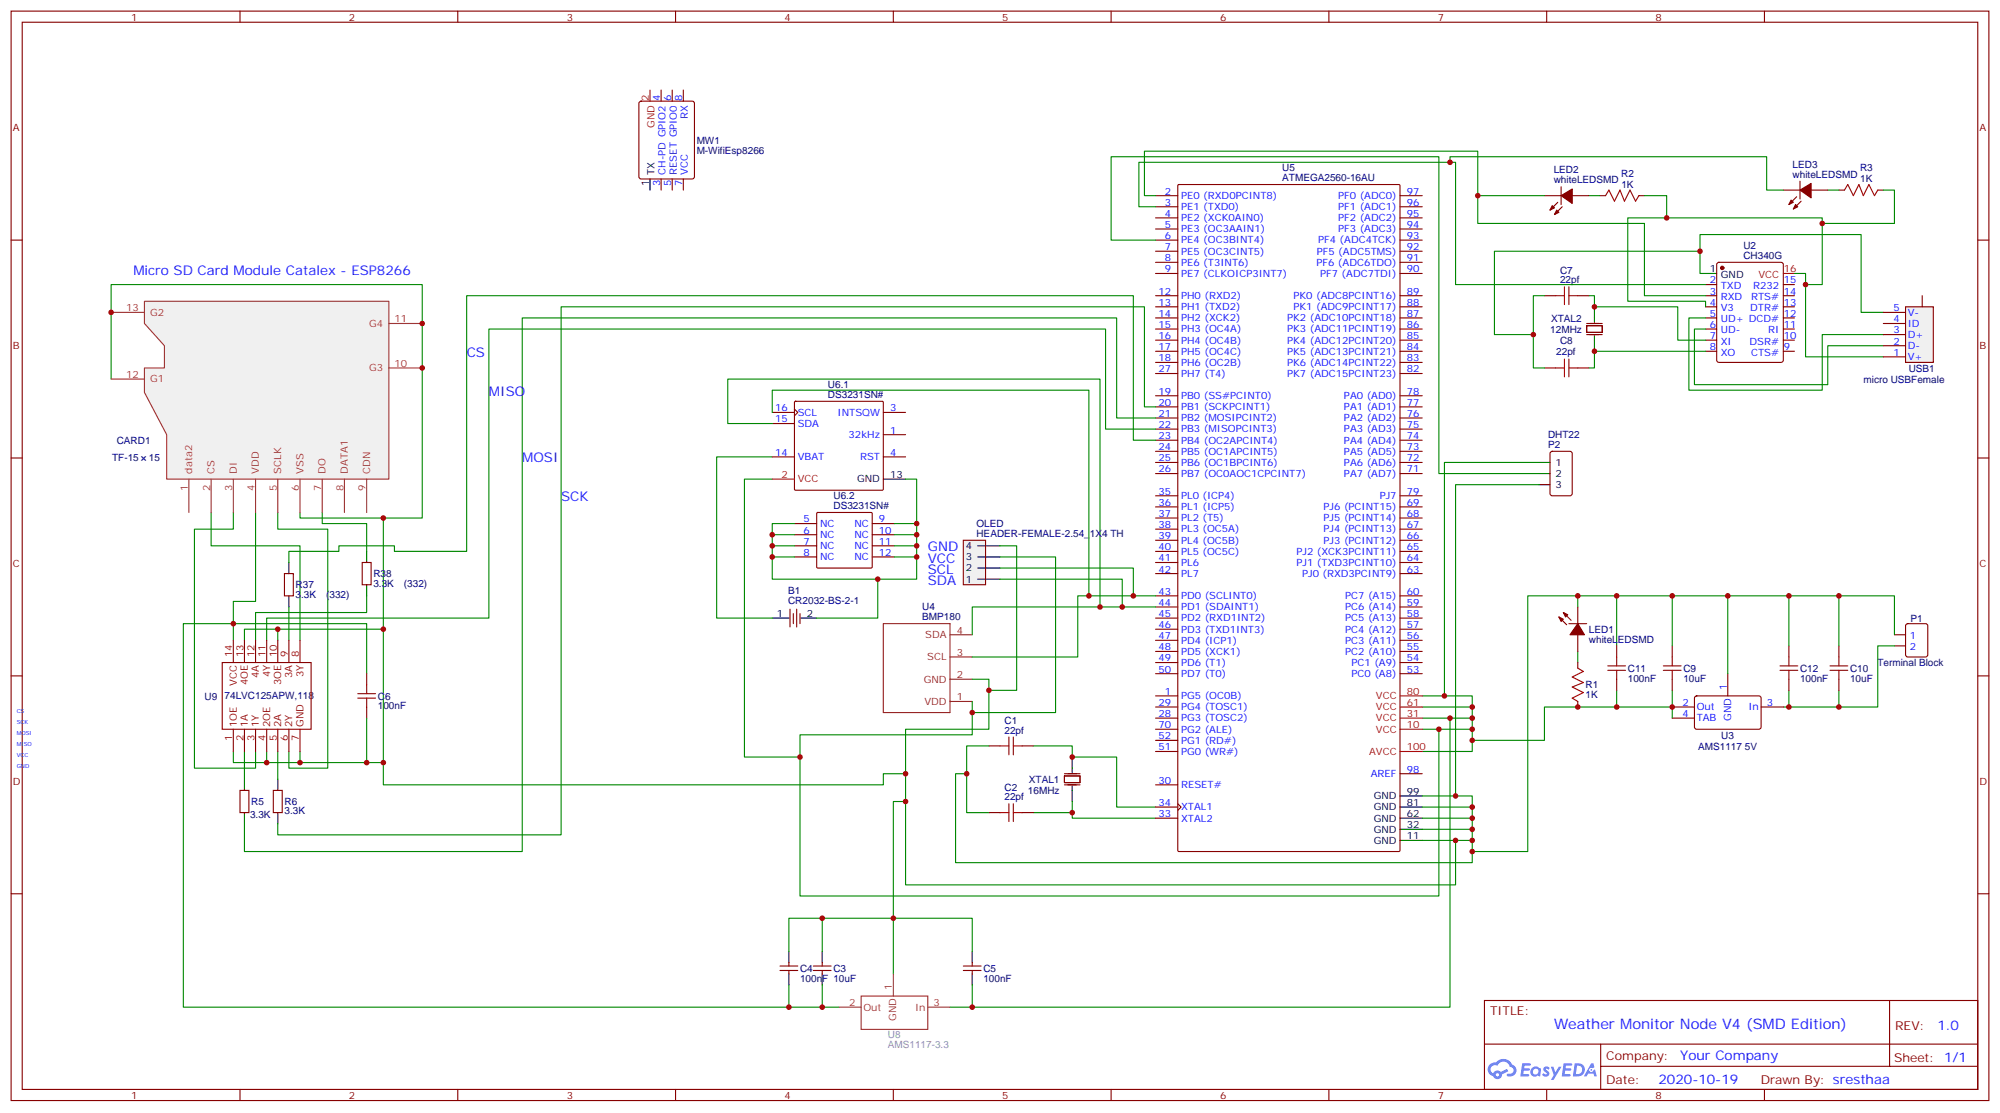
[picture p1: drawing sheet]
<svg xmlns="http://www.w3.org/2000/svg" width="635mm" height="353mm" viewBox="0 0 635 353" stroke-linecap="round" stroke-linejoin="round" font-family="sans-serif">
<g fill="none" stroke="#870000" stroke-width=".35">
<path d="M3.5 3.5h628v345.7h-628zM7.1 7.1h620.8v338.6h-620.8zM76.2 3.5v3.6M145.3 3.5v3.6M214.5 3.5v3.6M283.6 3.5v3.6M352.8 3.5v3.6M421.9 3.5v3.6M491.1 3.5v3.6M560.2 3.5v3.6M3.5 76.2h3.6M627.9 76.2h3.6"/>
<path d="M3.5 145.3h3.6M627.9 145.3h3.6M3.5 214.5h3.6M627.9 214.5h3.6M3.5 283.6h3.6M627.9 283.6h3.6M471.3 317.5h156.6v28.2h-156.6zM599.9 317.5v20.9M471.3 331.3h156.5M508.2 338.4h119.6M508.2 331.3v14.2M76.2 345.7v3.6"/>
<path d="M145.3 345.7v3.6M214.5 345.7v3.6M283.6 345.7v3.6M352.8 345.7v3.6M421.9 345.7v3.6M491.1 345.7v3.6M560.2 345.7v3.6"/>
</g>
<g fill="#5487ff">
<path d="M490.3 338.7a1.22 1.22 0 0 1 1.7 .2l-.4 .6a.47 .47 0 0 0-.3-.4 .47 .47 0 0 0-.5 .2l.2 .2a1.14 1.14 0 0 1 .7 1.8 1.14 1.14 0 0 1-1.9 0l-.2-.2 .5-.6 .7 .5a.29 .29 0 0 0 .4-.3 .29 .29 0 0 0-.3-.3 1.04 1.04 0 0 1-.6-1.7z"/>
<path d="M483.3 337.4h2.4l.3 .2-.1 .5-1.9 .1-.1 .8h1.5l.3 .4-.3 .4h-1.6l-.2 1.1h1.7l.2 .3-.1 .3-2.7 .1z"/>
<path d="M496.5 337.4l2.6 .2-.1 .5-1.8 .1-.1 .8h1.5l.3 .4-.4 .4h-1.6l-.1 1.1h1.7l.2 .3-.2 .3-2.6 .1z"/>
<path d="M505.2 337.4h.7l.3 1.3-.6 .3a.69 .69 0 0 0-1 .3 .69 .69 0 0 0 .5 .9 .69 .69 0 0 0 .8-.6l.5-.2 .6 2.2h-.8l-.2-.9h-1.8l-.5 .9h-.8z"/>
<path d="M492.4 338.5h.8l.6 1.8 1.1-1.8h.9l-2.6 4.2h-.8l.9-1.5z"/>
<path d="M500 337.4l-.6 4.2h1.3a2.11 2.11 0 0 0 2.5-2.1 2.11 2.11 0 0 0-2.5-2.1zM500.7 338.2a1.43 1.43 0 0 1 1.6 1.6 1.43 1.43 0 0 1-2 1.1z"/>
<path d="M486.3 339.1a1.54 1.54 0 0 0-.1 2.1 1.54 1.54 0 0 0 2.2 .1l.6 .3 .3-2.3-.6-.3a1.49 1.49 0 0 0-2.4 .1zM486.6 340.1a.94 .94 0 0 1 1.8 0 .94 .94 0 0 1-1.8 0z"/>
<path d="M473 337.8a2.18 2.18 0 0 0 1.1 3.7 1.44 1.44 0 0 0 1.6 .9 1.44 1.44 0 0 0 1.2-1.4l2-1.1-.5-.7-1.9 1a1.47 1.47 0 0 0-2.4 .4 1.39 1.39 0 0 1-.7-1.9 1.39 1.39 0 0 1 2-.5 2.12 2.12 0 0 1 2.2-1.3 2.12 2.12 0 0 1 1.9 1.7 1.14 1.14 0 0 1 1.1 1.4 1.14 1.14 0 0 1-1.7 .7 .43 .43 0 0 0-.5 .4 .43 .43 0 0 0 .4 .5 1.98 1.98 0 0 0 2.5-1.2 1.98 1.98 0 0 0-1.2-2.6 3.1 3.1 0 0 0-5.3-.6l-.9 .1zM474.9 341.1a.55 .55 0 0 1 1.1 0 .55 .55 0 0 1-1.1 0z"/>
<circle cx="505.2" cy="339.5" r=".26"/>
</g>
<g fill="none" stroke="#008700" stroke-width=".35">
<path d="M460.4 51.5v-1.8h100.5v10.6h5.3M366.9 65.6h-5.3v-14.1h100.5v38.8h79.4M366.9 62.1h-3.5v-14.1h105.8v22.9h52.9v22.9h19.4M366.9 76.2h-14.1v-26.5h104v100.6h31.8M469.2 62.1h21.2M504.5 62.1h3.5M522.1 62.1h7.1v7M539.8 79.7h-65.3v26.5h12.3M580.3 60.3h3.5M598 60.3h3.5v10.6h-22.9M490.4 93.8h-3.6v23h3.6M504.5 93.8h1.7v3.6h26.5v10.5h8.8"/>
<path d="M541.5 86.8h-1.7v-12.4h51.1v24.7h7.1M569.7 86.8h3.6v26.4h24.7M573.3 90.3h5.3v-21.2h-61.8v26.5h24.7v1.8M541.5 104.4h-3.5v17.7h42.3v-12.4h17.7M541.5 100.9h-5.3v22.9h42.4v-17.6h19.4M541.5 111.5h-35.3v5.3h-1.7M488.6 146.8h-30v74M488.6 153.8h-26.5v98.8M317.5 173.2h5.3v45.9h-8.8M317.5 176.7h17.6v49.4h-26.4M317.5 180.3h42.3v8.8h7.1M317.5 183.8h38.8v8.8h10.6"/>
<path d="M356.3 192.6h-47.6v8.8M359.8 189.1h-17.6v19.4h-33.5M500.9 189.1v3.5M513.3 189.1v15.9M530.9 189.1v15.9M548.6 189.1h-63.5v81.1h-17.7M568 189.1v15.9M583.8 189.1v15.9M308.7 215.5h5.3v15.9h-26.5v49.4h174.6v-14.1M500.9 206.7v3.6M513.3 219.1v5.3h17.6M530.9 219.1v8.8"/>
<path d="M568 219.1v5.3M583.8 219.1v5.3M601.5 205h-5.3v19.4h-30M601.5 201.4v-12.3h-52.9v24.7M308.7 222.6v10.6h-54.7v51.1h202.8v-52.9M314 236.7h-7.1v21.2h7.1M328.1 236.7h12.3v3.5h14.1v15.9h12.4M451.6 220.8h15.8v17.7h-15.8M451.6 231.4h15.8M451.6 227.9h15.8M451.6 224.4h15.8M513.3 224.4h-22.9v10.5h-23"/>
<path d="M306.9 245.5h-3.5v28.3h164v-7.1M340.4 257.9v1.7h26.5M340.4 254.4v3.5h-12.3M451.6 252.6h15.8v14.1h-15.8M451.6 259.6h15.8M451.6 256.1h15.8M451.6 263.2h15.8"/>
</g>
<g fill="none" stroke="#a10000" stroke-width=".35">
<path d="M509.8 62.1l1-1.8 1.8 3.6 1.7-3.6 1.5 3.6 1.7-3.6 1.8 3.6 1-1.8M585.6 60.3l1.1-1.7 1.7 3.5 1.8-3.5 1.4 3.5 1.8-3.5 1.7 3.5 1.1-1.8M493.9 93.8h2.8M496.7 91v5.7M498.1 93.8h2.8M498.1 91v5.7M493.9 116.8h2.8M496.7 113.9v5.7M498.1 113.9v5.7M498.1 116.8h2.8M500.9 212l1.8 1.1-3.5 1.7 3.5 1.8-3.5 1.4 3.5 1.8-3.5 1.7 1.7 1.1M510.5 212.7h5.6"/>
<path d="M510.5 211.3h5.6M513.3 208.5v2.8M513.3 212.7v2.8M528.1 212.7h5.7M528.1 211.3h5.7M530.9 208.5v2.8M530.9 212.7v2.8M565.1 212.7h5.7M565.1 211.3h5.7M568 208.5v2.8M568 212.7v2.8M581 212.7h5.7"/>
<path d="M581 211.3h5.7M583.8 208.5v2.8M583.8 212.7v2.8M317.5 236.7h2.8M320.3 233.9v5.6M321.7 233.9v5.6M321.7 236.7h2.9M317.5 257.9h2.8M320.3 255.1v5.6M321.7 257.9h2.9M321.7 255.1v5.6"/>
</g>
<g fill="none" stroke="#870000" stroke-width=".35">
<path d="M203.1 32.3l.5-.2h16.2l.5 .2 .2 .5v23.3l-.2 .5-.5 .2h-16.2l-.5-.2-.3-.5v-23.3zM209.9 28.6v3.5M213.4 28.6v3.5M217 28.6v3.5M209.9 56.8v3.5M213.4 56.8v3.5M217 56.8v3.5M374 58.7l.3-.1h69.8l.4 .1v211.2l-.2 .3h-70l-.3-.2zM495.7 59.3v5.6M571.5 57.5v5.6M366.9 65.6h7M366.9 69.1h7"/>
<path d="M366.9 76.2h7M366.9 79.7h7M366.9 72.7h7M366.9 62.1h7M444.5 65.6h7.1M444.5 69.1h7.1M444.5 76.2h7.1M444.5 79.7h7.1M444.5 72.7h7.1M444.5 62.1h7.1M490.4 62.1h5.3M494.6 64.2l-2.5 2.5"/>
<path d="M496 65.6l-2.5 2.5M499.2 62.1h5.3M508 62.1h1.8M520.3 62.1h1.8M566.2 60.3h5.3M570.4 62.4l-2.4 2.5M571.9 63.9l-2.5 2.4M575 60.3h5.3M583.8 60.3h1.8M596.2 60.3h1.8M366.9 83.3h7M366.9 86.8h7"/>
<path d="M366.9 97.4h7M366.9 93.8h7M444.5 83.3h7.1M444.5 86.8h7.1M444.5 97.4h7.1M444.5 93.8h7.1M490.4 93.8h3.5M500.9 93.8h3.6M541.5 97.4h3.5M541.5 93.8h3.5M541.5 90.3h3.5M545.3 83.5l.4-.2h19.8l.7 .4v30.6l-.5 .7h-20l-.6-.5-.1-30.5z"/>
<path d="M566.2 97.4h3.5M566.2 93.8h3.5M566.2 90.3h3.5M366.9 100.9h7M366.9 111.5h7M366.9 107.9h7M366.9 104.4h7M366.9 115h7M366.9 118.5h7M444.5 100.9h7.1M444.5 111.5h7.1M444.5 107.9h7.1"/>
<path d="M444.5 104.4h7.1M444.5 115h7.1M444.5 118.5h7.1M490.4 116.8h3.5M500.9 116.8h3.6M503.8 103.4h4.9v2.1h-4.9zM503.8 106.2h4.9M503.8 102.7h4.9M541.5 100.9h3.5M541.5 111.5h3.5M541.5 107.9h3.5M541.5 104.4h3.5"/>
<path d="M566.2 100.9h3.5M566.2 111.5h3.5M566.2 107.9h3.5M566.2 104.4h3.5M366.9 139.7h7M366.9 136.2h7M366.9 129.1h7M366.9 132.6h7M366.9 125.6h7M444.5 139.7h7.1M444.5 136.2h7.1M444.5 129.1h7.1"/>
<path d="M444.5 132.6h7.1M444.5 125.6h7.1M366.9 150.3h7M366.9 143.2h7M366.9 146.8h7M366.9 157.3h7M444.5 150.3h7.1M444.5 143.2h7.1M444.5 146.8h7.1M444.5 157.3h7.1M492.4 143.4l.4-.2h5.7l.6 .5 .1 12.9-.5 .7h-5.9l-.6-.4-.1-13zM366.9 164.4h7"/>
<path d="M366.9 160.9h7M366.9 167.9h7M366.9 171.4h7M366.9 175h7M366.9 178.5h7M444.5 164.4h7.1M444.5 160.9h7.1M444.5 167.9h7.1M444.5 171.4h7.1M444.5 175h7.1M444.5 178.5h7.1M366.9 182h7"/>
<path d="M366.9 196.1h7M366.9 199.7h7M366.9 192.6h7M366.9 189.1h7M444.5 182h7.1M444.5 196.1h7.1M444.5 199.7h7.1M444.5 192.6h7.1M444.5 189.1h7.1M494.9 195.8l2.5 2.5M496.4 194.4l2.4 2.4M498.1 197.9h5.7"/>
<path d="M500.9 192.6v5.3M605.2 198.1l.5-.2h5.7l.6 .4 .1 9.5-.5 .6-5.9 .1-.6-.5-.1-9.4zM366.9 210.3h7M366.9 206.7h7M366.9 203.2h7M366.9 213.8h7M444.5 210.3h7.1M444.5 206.7h7.1M444.5 203.2h7.1M444.5 213.8h7.1M500.9 201.4v5.3M500.9 210.3v1.7"/>
<path d="M513.3 205v3.5M513.3 215.5v3.6M530.9 205v3.5M530.9 215.5v3.6M548.6 213.8v7M568 205v3.5M568 215.5v3.6M583.8 205v3.5M583.8 215.5v3.6M601.5 201.4h3.5M601.5 205h3.5M314 236.7h3.5"/>
<path d="M324.6 236.7h3.5M366.9 220.8h7M366.9 238.5h7M366.9 234.9h7M366.9 231.4h7M366.9 227.9h7M366.9 224.4h7M500.9 222.6v1.8M530.9 227.9h7.1M530.9 224.4h7.1M538.2 221l.5-.2 20 .1 .5 .6-.1 9.5-.7 .4h-20l-.4-.7v-9.2zM559.2 224.4h7"/>
<path d="M314 257.9h3.5M324.6 257.9h3.5M338 246.2h4.9v2.2h-4.9zM338 249.1h4.9M338 245.5h4.9M366.9 249.1h7M366.9 256.1h7M366.9 259.6h7M373.9 255.1l1.1 1-1.1 1.1M444.5 245.5h7.1"/>
</g>
<g fill="none" stroke="#000" stroke-width=".35">
<path d="M206.4 56.8v3.5M506.2 97.4v4.9M541.5 86.8h3.5M506.2 106.5v5M488.6 146.8h3.5M488.6 150.3h3.5M488.6 153.8h3.5M340.4 240.2v5M340.4 249.4v5M444.5 256.1h7.1M444.5 252.6h7.1M444.5 259.6h7.1"/>
<path d="M444.5 266.7h7.1M444.5 263.2h7.1"/>
</g>
<path d="M206.4 28.6v3.5M566.2 86.8h3.5M444.5 238.5h7.1M444.5 227.9h7.1M444.5 220.8h7.1M444.5 231.4h7.1M444.5 224.4h7.1" fill="none" stroke="#f00" stroke-width=".35"/>
<g fill="#870000" stroke="#870000" stroke-width=".35">
<path d="M496.4 194.4l1.4 .7-.7 .7z"/>
<path d="M494.9 195.8l1.5 .7-.7 .7z"/>
<path d="M500.9 197.9l2.2 3.5h-4.6z"/>
<path d="M492.8 65.3l.7 .7-1.4 .7z"/>
<path d="M494.2 66.7l.7 .7-1.4 .7z"/>
<path d="M495.7 62.1l3.5-2.1v4.6z"/>
<path d="M568.7 63.5l.7 .7-1.4 .7z"/>
<path d="M570.1 64.9l.7 .7-1.4 .7z"/>
<path d="M571.5 60.3l3.5-2.1v4.6z"/>
<circle cx="546.8" cy="85" r=".53"/>
</g>
<path d="M280.5 197.9h21.1v28.2h-21.1zM301.6 208.5h7.1M301.6 201.4h7.1M301.6 215.5h7.1M301.6 222.6h7.1" fill="none" stroke="#8c2424" stroke-width=".35"/>
<path d="M605 97.4h8.8v17.6h-8.8z" fill="#f0f0f0" stroke="#870000" stroke-width=".35"/>
<g fill="none" stroke="#870000" stroke-width=".35">
<path d="M598 99.1h7M610.3 93.8v3.6M598 113.2h7M598 109.7h7M598 106.2h7M598 102.7h7M245.2 130.9h7M245.2 134.4h7M252.2 129.8l1.1 1.1-1.1 1M252.3 127.5l.3-.1h27.7l.2 .3-.1 27.7-.3 .2-27.7-.1-.2-.3zM280.5 137.9h7M280.5 130.9h7"/>
<path d="M245.2 145h7M280.5 145h7M252.2 166.2h7.1M252.2 169.7h7.1M252.2 173.2h7.1M252.2 176.7h7.1M259.3 162.8l.3-.2 17.2 .1 .1 .3v17.1l-.3 .2-17.1-.1-.2-.3zM276.9 166.2h7.1M276.9 169.7h7.1M276.9 173.2h7.1M276.9 176.7h7.1M250.8 193.3v5.7"/>
<path d="M251.9 194.7v3.2M252.9 193.3v5.7M254 194.7v3.2"/>
</g>
<path d="M245.2 152h7" fill="none" stroke="#f00" stroke-width=".35"/>
<path d="M280.5 152h7M245.2 196.1h5.3M254.4 196.1h4.9" fill="none" stroke="#000" stroke-width=".35"/>
<g fill="none" stroke="#008700" stroke-width=".35">
<path d="M245.2 134.4h-14.1v-14.1h118.1v72.3M245.2 130.9v-7.1h100.5v65.3M366.9 139.7h-7.1v-45.9h-211.6v81.2h-23v-1.8h-17.6v1.8h-15.9v3.5M366.9 129.1h-3.5v-31.7h-185.2v167.5h-90v-3.5M366.9 132.6h-12.4v-31.7h-188.7v169.3h-88.2v-8.8M366.9 136.2h-15.9v-31.8h-195.8v91.7h-70.5v7.1M245.2 145h-17.7v51.1h17.7M245.2 152h-8.8v88.2h17.6M287.5 152h3.5v14.2M245.2 169.7h7M245.2 173.2h7M245.2 176.7h7"/>
<path d="M252.2 166.2h-7v17.6h45.8v-17.6h-7M284 169.7h7M284 173.2h7M284 176.7h7M278.7 183.8v12.3h-19.4"/>
</g>
<path d="M305.9 171.4h7v14.2h-7z" fill="#f0f0f0" stroke="#870000" stroke-width=".35"/>
<g fill="none" stroke="#000" stroke-width=".35">
<path d="M91.7 178.5v3.5M116.4 175v3.5M310.4 176.7h7.1M310.4 173.2h7.1M91.7 189.1v3.5M116.4 185.6v3.5M310.4 183.8h7.1M310.4 180.3h7.1M77.6 247.3v3.5M77.6 257.9v3.5M88.2 247.3v3.5M88.2 257.9v3.5"/>
<path d="M250.5 302v3.5M250.5 309v3.6M261.1 302v3.5M261.1 309v3.6M308.7 302v3.5M308.7 309v3.6"/>
</g>
<g fill="none" stroke="#008700" stroke-width=".35">
<path d="M35.3 120.3v-30h98.8v74.1h-12.4M67 162.6v10.6h28.2v30M74.1 162.6v5.3h-12.4v75.9h19.4v-5.3M81.1 162.6v28.3h-7v7M88.2 162.6v5.3h15.9v75.9h-12.4v-5.3M95.2 162.6v1.8h26.5v77.6M102.3 162.6v3.6h14.1v8.8M88.2 199.7v3.5M91.7 192.6v10.6M116.4 189.1v5.3h-35.3v8.8M121.7 199.7h-44.1v3.5M74.1 203.2v-5.3h42.3v15.9"/>
<path d="M74.1 238.5v3.5h21.1M77.6 238.5v8.8M84.7 238.5v3.5M88.2 238.5v8.8M116.4 227.9v14.1h-21.2v-3.5M116.4 242h5.3v7.1h158.8v-3.6h7M261.1 291.4v10.6M283.6 291.4v17.6M250.5 312.6v7h15.8M250.5 302v-10.6h58.2v10.6M261.1 312.6v7M308.7 312.6v7h-7.1"/>
</g>
<g fill="none" stroke="#870000" stroke-width=".35">
<path d="M115 178.5h2.8v7.1h-2.8zM90.3 182h2.8v7.1h-2.8zM116.4 213.8v3.5M116.4 224.4v3.5M76.2 250.8h2.8v7.1h-2.8zM86.8 250.8h2.8v7.1h-2.8zM247.6 306.6h5.7M247.6 308h5.7M250.5 305.5v1.1M250.5 308v1M258.2 306.6h5.7M258.2 308h5.7"/>
<path d="M261.1 305.5v1.1M261.1 308v1M305.9 306.6h5.6M305.9 308h5.6M308.7 305.5v1.1M308.7 308v1"/>
</g>
<path d="M266.3 319.6h7.1M273.4 316.1h21.2v10.6h-21.2zM283.6 309v7.1M294.6 319.6h7" fill="none" stroke="#933" stroke-width=".35"/>
<path d="M116.4 217.3v2.8M113.6 220.1h5.6M113.6 221.5h5.6M116.4 221.5v2.9" fill="none" stroke="#a10000" stroke-width=".35"/>
<path d="M45.9 95.6h77.6v56.4h-70.6v-14.1l-7-13.4v-7.7h6.3v-7.1l-6.3-7z" fill="#f0f0f0" stroke="#933" stroke-width=".35"/>
<g fill="none" stroke="#933" stroke-width=".35">
<path d="M35.3 99.1h10.6M123.5 116.8h10.6M123.5 102.7h10.6M35.3 120.3h10.6M60 152v10.6M67 152v10.6M74.1 152v10.6M81.1 152v10.6M88.2 152v10.6M95.2 152v10.6M102.3 152v10.6M109.4 152v10.6"/>
<path d="M116.4 152v10.6"/>
</g>
<g fill="none" stroke="#900" stroke-width=".35">
<path d="M70.6 210.3h28.2v21.1h-28.2zM74.1 203.2v7.1M77.6 203.2v7.1M81.1 203.2v7.1M84.7 203.2v7.1M88.2 203.2v7.1M91.7 203.2v7.1M95.2 203.2v7.1M74.1 231.4v7.1M77.6 231.4v7.1M81.1 231.4v7.1M84.7 231.4v7.1"/>
<path d="M88.2 231.4v7.1M91.7 231.4v7.1M95.2 231.4v7.1"/>
</g>
<path d="M74.1 197.9h-15.9v121.7h192.3M460.4 227.9v91.7h-151.7M287.5 254.4h-3.9v37" fill="none" stroke="#008700" stroke-width=".35"/>
<g fill="#c00">
<circle cx="306.9" cy="245.5" r=".88"/>
<circle cx="467.4" cy="266.7" r=".88"/>
<circle cx="467.4" cy="263.2" r=".88"/>
<circle cx="467.4" cy="259.6" r=".88"/>
<circle cx="467.4" cy="256.1" r=".88"/>
<circle cx="467.4" cy="231.4" r=".88"/>
<circle cx="467.4" cy="227.9" r=".88"/>
<circle cx="467.4" cy="224.4" r=".88"/>
<circle cx="340.4" cy="240.2" r=".88"/>
<circle cx="340.4" cy="257.9" r=".88"/>
<circle cx="506.2" cy="111.5" r=".88"/>
<circle cx="486.8" cy="106.2" r=".88"/>
<circle cx="530.9" cy="224.4" r=".88"/>
<circle cx="467.4" cy="234.9" r=".88"/>
<circle cx="513.3" cy="224.4" r=".88"/>
<circle cx="500.9" cy="224.4" r=".88"/>
<circle cx="467.4" cy="270.2" r=".88"/>
<circle cx="500.9" cy="189.1" r=".88"/>
<circle cx="513.3" cy="189.1" r=".88"/>
<circle cx="530.9" cy="189.1" r=".88"/>
<circle cx="568" cy="224.4" r=".88"/>
<circle cx="583.8" cy="224.4" r=".88"/>
<circle cx="568" cy="189.1" r=".88"/>
<circle cx="583.8" cy="189.1" r=".88"/>
<circle cx="548.6" cy="189.1" r=".88"/>
<circle cx="506.2" cy="97.4" r=".88"/>
<circle cx="573.3" cy="90.3" r=".88"/>
<circle cx="529.2" cy="69.1" r=".88"/>
<circle cx="578.6" cy="70.9" r=".88"/>
<circle cx="469.2" cy="62.1" r=".88"/>
<circle cx="460.4" cy="51.5" r=".88"/>
<circle cx="539.8" cy="79.7" r=".88"/>
<circle cx="359.8" cy="189.1" r=".88"/>
<circle cx="356.3" cy="192.6" r=".88"/>
<circle cx="458.6" cy="220.8" r=".88"/>
<circle cx="462.1" cy="252.6" r=".88"/>
<circle cx="456.8" cy="231.4" r=".88"/>
<circle cx="462.1" cy="266.7" r=".88"/>
<circle cx="314" cy="219.1" r=".88"/>
<circle cx="308.7" cy="226.1" r=".88"/>
<circle cx="291" cy="169.7" r=".88"/>
<circle cx="291" cy="173.2" r=".88"/>
<circle cx="291" cy="176.7" r=".88"/>
<circle cx="245.2" cy="176.7" r=".88"/>
<circle cx="245.2" cy="173.2" r=".88"/>
<circle cx="245.2" cy="169.7" r=".88"/>
<circle cx="291" cy="166.2" r=".88"/>
<circle cx="278.7" cy="183.8" r=".88"/>
<circle cx="349.3" cy="192.6" r=".88"/>
<circle cx="345.7" cy="189.1" r=".88"/>
<circle cx="254" cy="240.2" r=".88"/>
<circle cx="35.3" cy="99.1" r=".88"/>
<circle cx="134.1" cy="102.7" r=".88"/>
<circle cx="134.1" cy="116.8" r=".88"/>
<circle cx="283.6" cy="291.4" r=".88"/>
<circle cx="88.2" cy="199.7" r=".88"/>
<circle cx="84.7" cy="242" r=".88"/>
<circle cx="121.7" cy="164.4" r=".88"/>
<circle cx="121.7" cy="242" r=".88"/>
<circle cx="74.1" cy="197.9" r=".88"/>
<circle cx="116.4" cy="242" r=".88"/>
<circle cx="95.3" cy="242" r=".88"/>
<circle cx="121.7" cy="199.7" r=".88"/>
<circle cx="261.1" cy="319.6" r=".88"/>
<circle cx="261.1" cy="291.4" r=".88"/>
<circle cx="287.5" cy="254.4" r=".88"/>
<circle cx="460.4" cy="227.9" r=".88"/>
<circle cx="308.7" cy="319.6" r=".88"/>
<circle cx="250.5" cy="319.6" r=".88"/>
<circle cx="287.5" cy="245.5" r=".88"/>
</g>
<text font-size="4.6" fill="#00f" x="493.4" y="326.5">Weather Monitor Node V4 (SMD Edition)</text>
<g font-size="4.2" fill="#00f">
<text x="42.3" y="87.4">Micro SD Card Module Catalex - ESP8266</text>
<text x="148.2" y="113.2">CS</text>
<text x="155.2" y="125.6">MISO</text>
<text x="165.8" y="146.8">MOSI</text>
<text x="178.2" y="159.1">SCK</text>
<text x="294.6" y="175">GND</text>
<text x="294.6" y="178.5">VCC</text>
<text x="294.6" y="182">SCL</text>
<text x="294.6" y="185.6">SDA</text>
<text x="615.1" y="326.8">1.0</text>
<text x="533.5" y="336.3">Your Company</text>
<text x="526.6" y="344.1">2020-10-19</text>
</g>
<g font-size="3.9" fill="#800">
<text x="473.1" y="322.1">TITLE:</text>
<text x="601.7" y="326.8">REV:</text>
<text x="510" y="336.3">Company:</text>
<text x="601.4" y="336.9">Sheet: 1/1</text>
<text x="510" y="344">Date:</text>
<text x="559" y="344">Drawn By: sresthaa</text>
</g>
<g font-size="3.2" fill="#800">
<text x="41.6" y="6.5">1</text>
<text x="110.8" y="6.5">2</text>
<text x="179.9" y="6.5">3</text>
<text x="249.1" y="6.5">4</text>
<text x="318.2" y="6.5">5</text>
<text x="387.3" y="6.5">6</text>
<text x="456.5" y="6.5">7</text>
<text x="525.6" y="6.5">8</text>
<text x="4.1" y="41.6">A</text>
<text x="628.5" y="41.6">A</text>
<text x="4.1" y="110.8">B</text>
<text x="628.5" y="110.8">B</text>
<text x="4.1" y="179.9">C</text>
<text x="628.5" y="179.9">C</text>
<text x="4.1" y="249.1">D</text>
<text x="628.5" y="249.1">D</text>
<text x="41.6" y="348.7">1</text>
<text x="110.8" y="348.7">2</text>
<text x="179.9" y="348.7">3</text>
<text x="249.1" y="348.7">4</text>
<text x="318.2" y="348.7">5</text>
<text x="387.3" y="348.7">6</text>
<text x="456.5" y="348.7">7</text>
<text x="525.6" y="348.7">8</text>
</g>
<g font-size="3.2" fill="#f00">
<text x="206" y="31.9" transform="rotate(-90 206 31.9)">2</text>
<text x="207.8" y="40.7" transform="rotate(-90 207.8 40.7)">GND</text>
<text x="558.3" y="88.2">VCC</text>
<text x="566.4" y="86.4">16</text>
<text x="248.1" y="151.7">2</text>
<text x="253.3" y="153.1">VCC</text>
<text x="436.8" y="221.9">VCC</text>
<text x="446.6" y="220.5">80</text>
<text x="436.8" y="225.4">VCC</text>
<text x="446.6" y="227.5">31</text>
<text x="446.6" y="224">61</text>
<text x="436.8" y="229">VCC</text>
<text x="436.8" y="232.5">VCC</text>
<text x="446.6" y="231.1">10</text>
<text x="434.7" y="239.5">AVCC</text>
<text x="446.6" y="238.1">100</text>
</g>
<g font-size="3.2" fill="#00f">
<text x="209.5" y="31.9" transform="rotate(-90 209.5 31.9)">4</text>
<text x="213.1" y="31.9" transform="rotate(-90 213.1 31.9)">6</text>
<text x="216.6" y="31.9" transform="rotate(-90 216.6 31.9)">8</text>
<text x="218.4" y="37.8" transform="rotate(-90 218.4 37.8)">RX</text>
<text x="209.5" y="59" transform="rotate(-90 209.5 59)">3</text>
<text x="211.3" y="55.5" transform="rotate(-90 211.3 55.5)">CH-PD GPIO2</text>
<text x="213.1" y="59" transform="rotate(-90 213.1 59)">5</text>
<text x="214.8" y="55.5" transform="rotate(-90 214.8 55.5)">RESET GPIO0</text>
<text x="216.6" y="59" transform="rotate(-90 216.6 59)">7</text>
<text x="218.4" y="55.5" transform="rotate(-90 218.4 55.5)">VCC</text>
<text x="369.8" y="65.3">3</text>
<text x="369.8" y="61.7">2</text>
<text x="375" y="63.1">PE0 (RXD0PCINT8)</text>
<text x="424.8" y="63.1">PF0 (ADC0)</text>
<text x="446.6" y="65.3">96</text>
<text x="446.6" y="61.7">97</text>
<text x="369.8" y="68.8">4</text>
<text x="375" y="70.2">PE2 (XCK0AIN0)</text>
<text x="375" y="66.7">PE1 (TXD0)</text>
<text x="424.8" y="66.7">PF1 (ADC1)</text>
<text x="424.8" y="70.2">PF2 (ADC2)</text>
<text x="446.6" y="68.8">95</text>
<text x="369.8" y="75.8">6</text>
<text x="369.8" y="72.3">5</text>
<text x="375" y="77.3">PE4 (OC3BINT4)</text>
<text x="375" y="73.7">PE3 (OC3AAIN1)</text>
<text x="418.5" y="77.3">PF4 (ADC4TCK)</text>
<text x="424.8" y="73.7">PF3 (ADC3)</text>
<text x="446.6" y="75.8">93</text>
<text x="446.6" y="72.3">94</text>
<text x="369.8" y="79.4">7</text>
<text x="369.8" y="82.9">8</text>
<text x="375" y="80.8">PE5 (OC3CINT5)</text>
<text x="418" y="80.8">PF5 (ADC5TMS)</text>
<text x="446.6" y="79.4">92</text>
<text x="446.6" y="82.9">91</text>
<text x="369.8" y="86.4">9</text>
<text x="375" y="84.3">PE6 (T3INT6)</text>
<text x="375" y="87.8">PE7 (CLKOICP3INT7)</text>
<text x="417.9" y="84.3">PF6 (ADC6TDO)</text>
<text x="419.1" y="87.8">PF7 (ADC7TDI)</text>
<text x="446.6" y="86.4">90</text>
<text x="542.9" y="90">2</text>
<text x="566.4" y="90">15</text>
<text x="367.8" y="93.5">12</text>
<text x="375" y="94.9">PH0 (RXD2)</text>
<text x="410.6" y="94.9">PK0 (ADC8PCINT16)</text>
<text x="446.6" y="93.5">89</text>
<text x="542.9" y="93.5">3</text>
<text x="546.3" y="91.7">TXD</text>
<text x="546.3" y="95.2">RXD</text>
<text x="556" y="95.2">RTS#</text>
<text x="556.6" y="91.7">R232</text>
<text x="566.4" y="93.5">14</text>
<text x="367.8" y="100.5">14</text>
<text x="367.8" y="97">13</text>
<text x="375" y="102">PH2 (XCK2)</text>
<text x="375" y="98.4">PH1 (TXD2)</text>
<text x="408.6" y="102">PK2 (ADC10PCINT18)</text>
<text x="410.6" y="98.4">PK1 (ADC9PCINT17)</text>
<text x="446.6" y="100.5">87</text>
<text x="446.6" y="97">88</text>
<text x="542.9" y="97">4</text>
<text x="542.9" y="100.5">5</text>
<text x="546.3" y="98.8">V3</text>
<text x="555.7" y="98.8">DTR#</text>
<text x="566.4" y="100.5">12</text>
<text x="566.4" y="97">13</text>
<text x="601.2" y="98.8">5</text>
<text x="605.7" y="100.2">V-</text>
<text x="367.8" y="104.1">15</text>
<text x="367.8" y="107.6">16</text>
<text x="375" y="105.5">PH3 (OC4A)</text>
<text x="408.6" y="105.5">PK3 (ADC11PCINT19)</text>
<text x="446.6" y="107.6">85</text>
<text x="446.6" y="104.1">86</text>
<text x="542.9" y="104.1">6</text>
<text x="542.9" y="107.6">7</text>
<text x="546.3" y="102.3">UD+ DCD#</text>
<text x="546.3" y="105.8">UD-</text>
<text x="561.4" y="105.8">RI</text>
<text x="566.4" y="107.6">10</text>
<text x="566.4" y="104.1">11</text>
<text x="601.2" y="105.8">3</text>
<text x="601.2" y="102.3">4</text>
<text x="605.7" y="107.2">D+</text>
<text x="605.7" y="103.7">ID</text>
<text x="367.8" y="111.1">17</text>
<text x="375" y="109">PH4 (OC4B)</text>
<text x="375" y="112.5">PH5 (OC4C)</text>
<text x="408.6" y="112.5">PK5 (ADC13PCINT21)</text>
<text x="408.6" y="109">PK4 (ADC12PCINT20)</text>
<text x="446.6" y="111.1">84</text>
<text x="542.9" y="111.1">8</text>
<text x="546.3" y="109.4">XI</text>
<text x="546.3" y="112.9">XO</text>
<text x="555.5" y="109.4">DSR#</text>
<text x="556" y="112.9">CTS#</text>
<text x="566.4" y="111.1">9</text>
<text x="601.2" y="112.9">1</text>
<text x="601.2" y="109.4">2</text>
<text x="605.7" y="110.8">D-</text>
<text x="367.8" y="114.7">18</text>
<text x="367.8" y="118.2">27</text>
<text x="375" y="116.1">PH6 (OC2B)</text>
<text x="375" y="119.6">PH7 (T4)</text>
<text x="408.6" y="116.1">PK6 (ADC14PCINT22)</text>
<text x="408.6" y="119.6">PK7 (ADC15PCINT23)</text>
<text x="446.6" y="114.7">83</text>
<text x="446.6" y="118.2">82</text>
<text x="605.7" y="114.3">V+</text>
<text x="367.8" y="125.2">19</text>
<text x="446.6" y="125.2">78</text>
<text x="246.1" y="130.5">16</text>
<text x="253.3" y="131.9">SCL</text>
<text x="265.9" y="131.9">INTSQW</text>
<text x="282.6" y="130.5">3</text>
<text x="367.8" y="128.8">20</text>
<text x="375" y="130.2">PB1 (SCKPCINT1)</text>
<text x="375" y="126.6">PB0 (SS#PCINT0)</text>
<text x="426.7" y="130.2">PA1 (AD1)</text>
<text x="426.7" y="126.6">PA0 (AD0)</text>
<text x="446.6" y="128.8">77</text>
<text x="246.1" y="134.1">15</text>
<text x="253.3" y="135.5">SDA</text>
<text x="282.6" y="137.6">1</text>
<text x="367.8" y="132.3">21</text>
<text x="367.8" y="135.8">22</text>
<text x="375" y="133.7">PB2 (MOSIPCINT2)</text>
<text x="375" y="137.2">PB3 (MISOPCINT3)</text>
<text x="426.7" y="137.2">PA3 (AD3)</text>
<text x="426.7" y="133.7">PA2 (AD2)</text>
<text x="446.6" y="135.8">75</text>
<text x="446.6" y="132.3">76</text>
<text x="269.4" y="139">32kHz</text>
<text x="367.8" y="142.9">24</text>
<text x="367.8" y="139.3">23</text>
<text x="375" y="140.8">PB4 (OC2APCINT4)</text>
<text x="426.7" y="140.8">PA4 (AD4)</text>
<text x="446.6" y="139.3">74</text>
<text x="446.6" y="142.9">73</text>
<text x="246.1" y="144.6">14</text>
<text x="253.3" y="146">VBAT</text>
<text x="273.1" y="146">RST</text>
<text x="282.6" y="144.6">4</text>
<text x="367.8" y="146.4">25</text>
<text x="367.8" y="149.9">26</text>
<text x="375" y="147.8">PB6 (OC1BPCINT6)</text>
<text x="375" y="144.3">PB5 (OC1APCINT5)</text>
<text x="426.7" y="144.3">PA5 (AD5)</text>
<text x="426.7" y="147.8">PA6 (AD6)</text>
<text x="446.6" y="149.9">71</text>
<text x="446.6" y="146.4">72</text>
<text x="375" y="151.3">PB7 (OC0AOC1CPCINT7)</text>
<text x="426.7" y="151.3">PA7 (AD7)</text>
<text x="367.8" y="157">35</text>
<text x="367.8" y="160.5">36</text>
<text x="375" y="158.4">PL0 (ICP4)</text>
<text x="375" y="161.9">PL1 (ICP5)</text>
<text x="420.2" y="161.9">PJ6 (PCINT15)</text>
<text x="438.1" y="158.4">PJ7</text>
<text x="446.6" y="160.5">69</text>
<text x="446.6" y="157">79</text>
<text x="255.2" y="165.8">5</text>
<text x="260.3" y="167.2">NC</text>
<text x="271.3" y="167.2">NC</text>
<text x="279" y="165.8">9</text>
<text x="367.8" y="164">37</text>
<text x="367.8" y="167.6">38</text>
<text x="375" y="165.5">PL2 (T5)</text>
<text x="420.2" y="165.5">PJ5 (PCINT14)</text>
<text x="446.6" y="164">68</text>
<text x="446.6" y="167.6">67</text>
<text x="255.2" y="169.3">6</text>
<text x="255.2" y="172.9">7</text>
<text x="260.3" y="170.7">NC</text>
<text x="271.3" y="170.7">NC</text>
<text x="279" y="169.3">10</text>
<text x="279" y="172.9">11</text>
<text x="367.8" y="171.1">39</text>
<text x="375" y="169">PL3 (OC5A)</text>
<text x="375" y="172.5">PL4 (OC5B)</text>
<text x="420.2" y="172.5">PJ3 (PCINT12)</text>
<text x="420.2" y="169">PJ4 (PCINT13)</text>
<text x="446.6" y="171.1">66</text>
<text x="255.2" y="176.4">8</text>
<text x="260.3" y="174.3">NC</text>
<text x="260.3" y="177.8">NC</text>
<text x="271.3" y="174.3">NC</text>
<text x="271.3" y="177.8">NC</text>
<text x="279" y="176.4">12</text>
<text x="367.8" y="174.6">40</text>
<text x="367.8" y="178.2">41</text>
<text x="375" y="176">PL5 (OC5C)</text>
<text x="375" y="179.6">PL6</text>
<text x="411.6" y="176">PJ2 (XCK3PCINT11)</text>
<text x="411.7" y="179.6">PJ1 (TXD3PCINT10)</text>
<text x="446.6" y="174.6">65</text>
<text x="446.6" y="178.2">64</text>
<text x="367.8" y="181.7">42</text>
<text x="375" y="183.1">PL7</text>
<text x="413.4" y="183.1">PJ0 (RXD3PCINT9)</text>
<text x="446.6" y="181.7">63</text>
<text x="367.8" y="188.7">43</text>
<text x="375" y="190.1">PD0 (SCLINT0)</text>
<text x="427.1" y="190.1">PC7 (A15)</text>
<text x="446.6" y="188.7">60</text>
<text x="367.8" y="195.8">45</text>
<text x="367.8" y="192.3">44</text>
<text x="375" y="197.2">PD2 (RXD1INT2)</text>
<text x="375" y="193.7">PD1 (SDAINT1)</text>
<text x="427.1" y="197.2">PC5 (A13)</text>
<text x="427.1" y="193.7">PC6 (A14)</text>
<text x="446.6" y="195.8">58</text>
<text x="446.6" y="192.3">59</text>
<text x="367.8" y="199.3">46</text>
<text x="367.8" y="202.8">47</text>
<text x="375" y="200.7">PD3 (TXD1INT3)</text>
<text x="427.1" y="200.7">PC4 (A12)</text>
<text x="446.6" y="202.8">56</text>
<text x="446.6" y="199.3">57</text>
<text x="606.3" y="202.8">1</text>
<text x="367.8" y="206.4">48</text>
<text x="367.8" y="209.9">49</text>
<text x="375" y="204.3">PD4 (ICP1)</text>
<text x="375" y="207.8">PD5 (XCK1)</text>
<text x="427.1" y="207.8">PC2 (A10)</text>
<text x="427.1" y="204.3">PC3 (A11)</text>
<text x="446.6" y="209.9">54</text>
<text x="446.6" y="206.4">55</text>
<text x="606.3" y="206.4">2</text>
<text x="367.8" y="213.4">50</text>
<text x="375" y="211.3">PD6 (T1)</text>
<text x="375" y="214.8">PD7 (T0)</text>
<text x="429.1" y="211.3">PC1 (A9)</text>
<text x="429.1" y="214.8">PC0 (A8)</text>
<text x="446.6" y="213.4">53</text>
<text x="369.8" y="220.5">1</text>
<text x="375" y="221.9">PG5 (OC0B)</text>
<text x="548.2" y="219.1" transform="rotate(-90 548.2 219.1)">1</text>
<text x="367.8" y="227.5">28</text>
<text x="367.8" y="224">29</text>
<text x="375" y="225.4">PG4 (TOSC1)</text>
<text x="534.2" y="224">2</text>
<text x="534.2" y="227.5">4</text>
<text x="538.7" y="225.4">Out</text>
<text x="555.1" y="225.4">In</text>
<text x="560.9" y="224">3</text>
<text x="367.8" y="231.1">70</text>
<text x="375" y="232.5">PG2 (ALE)</text>
<text x="375" y="229">PG3 (TOSC2)</text>
<text x="538.7" y="229">TAB</text>
<text x="549.6" y="228.8" transform="rotate(-90 549.6 228.8)">GND</text>
<text x="367.8" y="238.1">51</text>
<text x="367.8" y="234.6">52</text>
<text x="375" y="239.5">PG0 (WR#)</text>
<text x="375" y="236">PG1 (RD#)</text>
<text x="446.6" y="245.2">98</text>
<text x="367.8" y="248.7">30</text>
<text x="375" y="250.1">RESET#</text>
<text x="435.2" y="246.6">AREF</text>
<text x="367.8" y="255.8">34</text>
<text x="375" y="257.2">XTAL1</text>
<text x="367.8" y="259.3">33</text>
<text x="375" y="260.7">XTAL2</text>
</g>
<g font-size="3.2" fill="#000080">
<text x="221.2" y="45.6">MW1</text>
<text x="221.2" y="48.8">M-WifiEsp8266</text>
<text x="569.2" y="53.2">LED3</text>
<text x="407.1" y="57.5">ATMEGA2560-16AU</text>
<text x="407.1" y="54.3">U5</text>
<text x="493.3" y="58.2">whiteLEDSMD</text>
<text x="493.3" y="55">LED2</text>
<text x="514.7" y="56.1">R2</text>
<text x="514.8" y="59.7">1K</text>
<text x="569.2" y="56.4">whiteLEDSMD</text>
<text x="590.6" y="54.4">R3</text>
<text x="590.6" y="57.9">1K</text>
<text x="553.5" y="82.2">CH340G</text>
<text x="553.5" y="79">U2</text>
<text x="495.3" y="90">22pf</text>
<text x="495.3" y="86.8">C7</text>
<text x="492.2" y="105.6">12MHz</text>
<text x="492.5" y="102">XTAL2</text>
<text x="494.1" y="112.6">22pf</text>
<text x="495.3" y="109.1">C8</text>
<text x="606" y="117.9">USB1</text>
<text x="262.9" y="123.1">U6.1</text>
<text x="591.7" y="121.5">micro USBFemale</text>
<text x="262.9" y="126.3">DS3231SN#</text>
<text x="37" y="140.8">CARD1</text>
<text x="491.5" y="142.2">P2</text>
<text x="491.5" y="139">DHT22</text>
<text x="35.6" y="146.4">TF-15</text>
<text x="47.3" y="146.4">15</text>
<text x="264.6" y="161.6">DS3231SN#</text>
<text x="264.6" y="158.4">U6.2</text>
<text x="310" y="167.3">OLED</text>
<text x="310" y="170.4">HEADER-FEMALE-2.54_1X4 TH</text>
<text x="118.5" y="183.2">R38</text>
<text x="93.8" y="189.7">3.3K</text>
<text x="93.8" y="186.7">R37</text>
<text x="103.5" y="189.7">(332)</text>
<text x="118.5" y="186.2">3.3K</text>
<text x="128.2" y="186.2">(332)</text>
<text x="250.2" y="191.7">CR2032-BS-2-1</text>
<text x="250.2" y="188.5">B1</text>
<text x="292.8" y="196.8">BMP180</text>
<text x="292.8" y="193.6">U4</text>
<text x="606.5" y="197.3">P1</text>
<text x="504.5" y="204">whiteLEDSMD</text>
<text x="504.5" y="200.8">LED1</text>
<text x="516.8" y="213.2">C11</text>
<text x="534.5" y="213.2">C9</text>
<text x="571.5" y="213.2">C12</text>
<text x="587.4" y="213.2">C10</text>
<text x="596.1" y="211.4">Terminal Block</text>
<text x="71.3" y="221.9">74LVC125APW,118</text>
<text x="503.4" y="221.6">1K</text>
<text x="503.4" y="218.5">R1</text>
<text x="516.8" y="216.3">100nF</text>
<text x="534.5" y="216.3">10uF</text>
<text x="571.5" y="216.3">100nF</text>
<text x="587.4" y="216.3">10uF</text>
<text x="64.9" y="222">U9</text>
<text x="119.9" y="225">100nF</text>
<text x="119.9" y="222">C6</text>
<text x="318.9" y="232.8">22pf</text>
<text x="318.9" y="229.7">C1</text>
<text x="539.2" y="237.9">AMS1117 5V</text>
<text x="546.5" y="234.4">U3</text>
<text x="318.9" y="250.9">C2</text>
<text x="326.7" y="248.5">XTAL1</text>
<text x="79.7" y="255.5">R5</text>
<text x="90.3" y="255.5">R6</text>
<text x="318.9" y="254">22pf</text>
<text x="326.4" y="252">16MHz</text>
<text x="79.4" y="259.5">3.3K</text>
<text x="90.3" y="258.5">3.3K</text>
<text x="254" y="311.5">100nF 10uF</text>
<text x="254" y="308.3">C4</text>
<text x="264.6" y="308.3">C3</text>
<text x="312.2" y="311.5">100nF</text>
<text x="312.2" y="308.3">C5</text>
</g>
<g font-size="3.2">
<text x="206" y="59" transform="rotate(-90 206 59)">1</text>
<text x="207.8" y="55.5" transform="rotate(-90 207.8 55.5)">TX</text>
<text x="542.9" y="86.4">1</text>
<text x="546.3" y="88.2">GND</text>
<text x="493.9" y="147.8">1</text>
<text x="272.1" y="153.1">GND</text>
<text x="282.6" y="151.7">13</text>
<text x="493.9" y="151.3">2</text>
<text x="493.9" y="154.9">3</text>
<text x="306.7" y="177.8">3</text>
<text x="306.7" y="174.3">4</text>
<text x="306.7" y="184.9">1</text>
<text x="306.7" y="181.3">2</text>
<text x="246.7" y="195.8">1</text>
<text x="256.1" y="195.8">2</text>
<text x="436.2" y="257.2">GND</text>
<text x="436.2" y="253.6">GND</text>
<text x="446.6" y="255.8">81</text>
<text x="446.6" y="252.2">99</text>
<text x="436.2" y="260.7">GND</text>
<text x="446.6" y="262.8">32</text>
<text x="446.6" y="259.3">62</text>
<text x="436.2" y="267.8">GND</text>
<text x="436.2" y="264.2">GND</text>
<text x="446.6" y="266.3">11</text>
</g>
<g font-size="3.2" fill="#933">
<text x="40.1" y="98.8">13</text>
<text x="47.6" y="100.2">G2</text>
<text x="117.2" y="103.7">G4</text>
<text x="125.2" y="102.3">11</text>
<text x="40.1" y="119.9">12</text>
<text x="117.2" y="117.8">G3</text>
<text x="125.2" y="116.4">10</text>
<text x="47.6" y="121.4">G1</text>
<text x="59.6" y="155.8" transform="rotate(-90 59.6 155.8)">1</text>
<text x="61" y="150.3" transform="rotate(-90 61 150.3)">data2</text>
<text x="66.7" y="155.8" transform="rotate(-90 66.7 155.8)">2</text>
<text x="68.1" y="150.3" transform="rotate(-90 68.1 150.3)">CS</text>
<text x="73.7" y="155.8" transform="rotate(-90 73.7 155.8)">3</text>
<text x="75.1" y="150.3" transform="rotate(-90 75.1 150.3)">DI</text>
<text x="80.8" y="155.8" transform="rotate(-90 80.8 155.8)">4</text>
<text x="82.2" y="150.3" transform="rotate(-90 82.2 150.3)">VDD</text>
<text x="87.8" y="155.8" transform="rotate(-90 87.8 155.8)">5</text>
<text x="89.3" y="150.3" transform="rotate(-90 89.3 150.3)">SCLK</text>
<text x="94.9" y="155.8" transform="rotate(-90 94.9 155.8)">6</text>
<text x="96.3" y="150.3" transform="rotate(-90 96.3 150.3)">VSS</text>
<text x="102" y="155.8" transform="rotate(-90 102 155.8)">7</text>
<text x="103.4" y="150.3" transform="rotate(-90 103.4 150.3)">DO</text>
<text x="109" y="155.8" transform="rotate(-90 109 155.8)">8</text>
<text x="110.4" y="150.3" transform="rotate(-90 110.4 150.3)">DATA1</text>
<text x="116.1" y="155.8" transform="rotate(-90 116.1 155.8)">9</text>
<text x="117.5" y="150.3" transform="rotate(-90 117.5 150.3)">CDN</text>
<text x="283.1" y="314.3" transform="rotate(-90 283.1 314.3)">1</text>
<text x="269.6" y="319.3">2</text>
<text x="274.1" y="320.7">Out</text>
<text x="290.5" y="320.7">In</text>
<text x="296.3" y="319.3">3</text>
<text x="284.5" y="324.1" transform="rotate(-90 284.5 324.1)">GND</text>
</g>
<g font-size="3.2" fill="#8d2323">
<text x="293.8" y="202.5">SDA</text>
<text x="303.7" y="201.1">4</text>
<text x="294.4" y="209.5">SCL</text>
<text x="303.7" y="208.1">3</text>
<text x="303.7" y="215.2">2</text>
<text x="293.3" y="216.6">GND</text>
<text x="293.5" y="223.7">VDD</text>
<text x="303.7" y="222.2">1</text>
</g>
<g font-size="3.2" fill="#900">
<text x="73.7" y="208.5" transform="rotate(-90 73.7 208.5)">14</text>
<text x="77.3" y="208.5" transform="rotate(-90 77.3 208.5)">13</text>
<text x="80.8" y="208.5" transform="rotate(-90 80.8 208.5)">12</text>
<text x="84.3" y="208.5" transform="rotate(-90 84.3 208.5)">11</text>
<text x="87.8" y="208.5" transform="rotate(-90 87.8 208.5)">10</text>
<text x="91.4" y="208.5" transform="rotate(-90 91.4 208.5)">9</text>
<text x="94.9" y="208.5" transform="rotate(-90 94.9 208.5)">8</text>
<text x="82.2" y="215.1" transform="rotate(-90 82.2 215.1)">4A</text>
<text x="85.7" y="214.9" transform="rotate(-90 85.7 214.9)">4Y</text>
<text x="92.8" y="215.1" transform="rotate(-90 92.8 215.1)">3A</text>
<text x="96.3" y="214.9" transform="rotate(-90 96.3 214.9)">3Y</text>
<text x="75.1" y="217.6" transform="rotate(-90 75.1 217.6)">VCC</text>
<text x="78.7" y="217.5" transform="rotate(-90 78.7 217.5)">4OE</text>
<text x="89.3" y="217.5" transform="rotate(-90 89.3 217.5)">3OE</text>
<text x="75.1" y="230.7" transform="rotate(-90 75.1 230.7)">1OE</text>
<text x="78.7" y="230.7" transform="rotate(-90 78.7 230.7)">1A</text>
<text x="82.2" y="230.7" transform="rotate(-90 82.2 230.7)">1Y</text>
<text x="85.7" y="230.7" transform="rotate(-90 85.7 230.7)">2OE</text>
<text x="89.3" y="230.7" transform="rotate(-90 89.3 230.7)">2A</text>
<text x="92.8" y="230.7" transform="rotate(-90 92.8 230.7)">2Y</text>
<text x="96.3" y="230.7" transform="rotate(-90 96.3 230.7)">GND</text>
<text x="73.7" y="235.2" transform="rotate(-90 73.7 235.2)">1</text>
<text x="77.3" y="235.2" transform="rotate(-90 77.3 235.2)">2</text>
<text x="80.8" y="235.2" transform="rotate(-90 80.8 235.2)">3</text>
<text x="84.3" y="235.2" transform="rotate(-90 84.3 235.2)">4</text>
<text x="87.8" y="235.2" transform="rotate(-90 87.8 235.2)">5</text>
<text x="91.4" y="235.2" transform="rotate(-90 91.4 235.2)">6</text>
<text x="94.9" y="235.2" transform="rotate(-90 94.9 235.2)">7</text>
</g>
<g font-size="3.2" fill="#999">
<text x="281.9" y="329.5">U8</text>
<text x="281.9" y="332.7">AMS1117-3.3</text>
</g>
<g font-size="1.8" fill="#00f">
<text x="5.3" y="226.1">CS</text>
<text x="5.3" y="233.2">MOSI</text>
<text x="5.3" y="229.7">SCK</text>
<text x="5.3" y="236.7">MISO</text>
<text x="5.3" y="243.8">GND</text>
<text x="5.3" y="240.2">VCC</text>
</g>
</svg>
